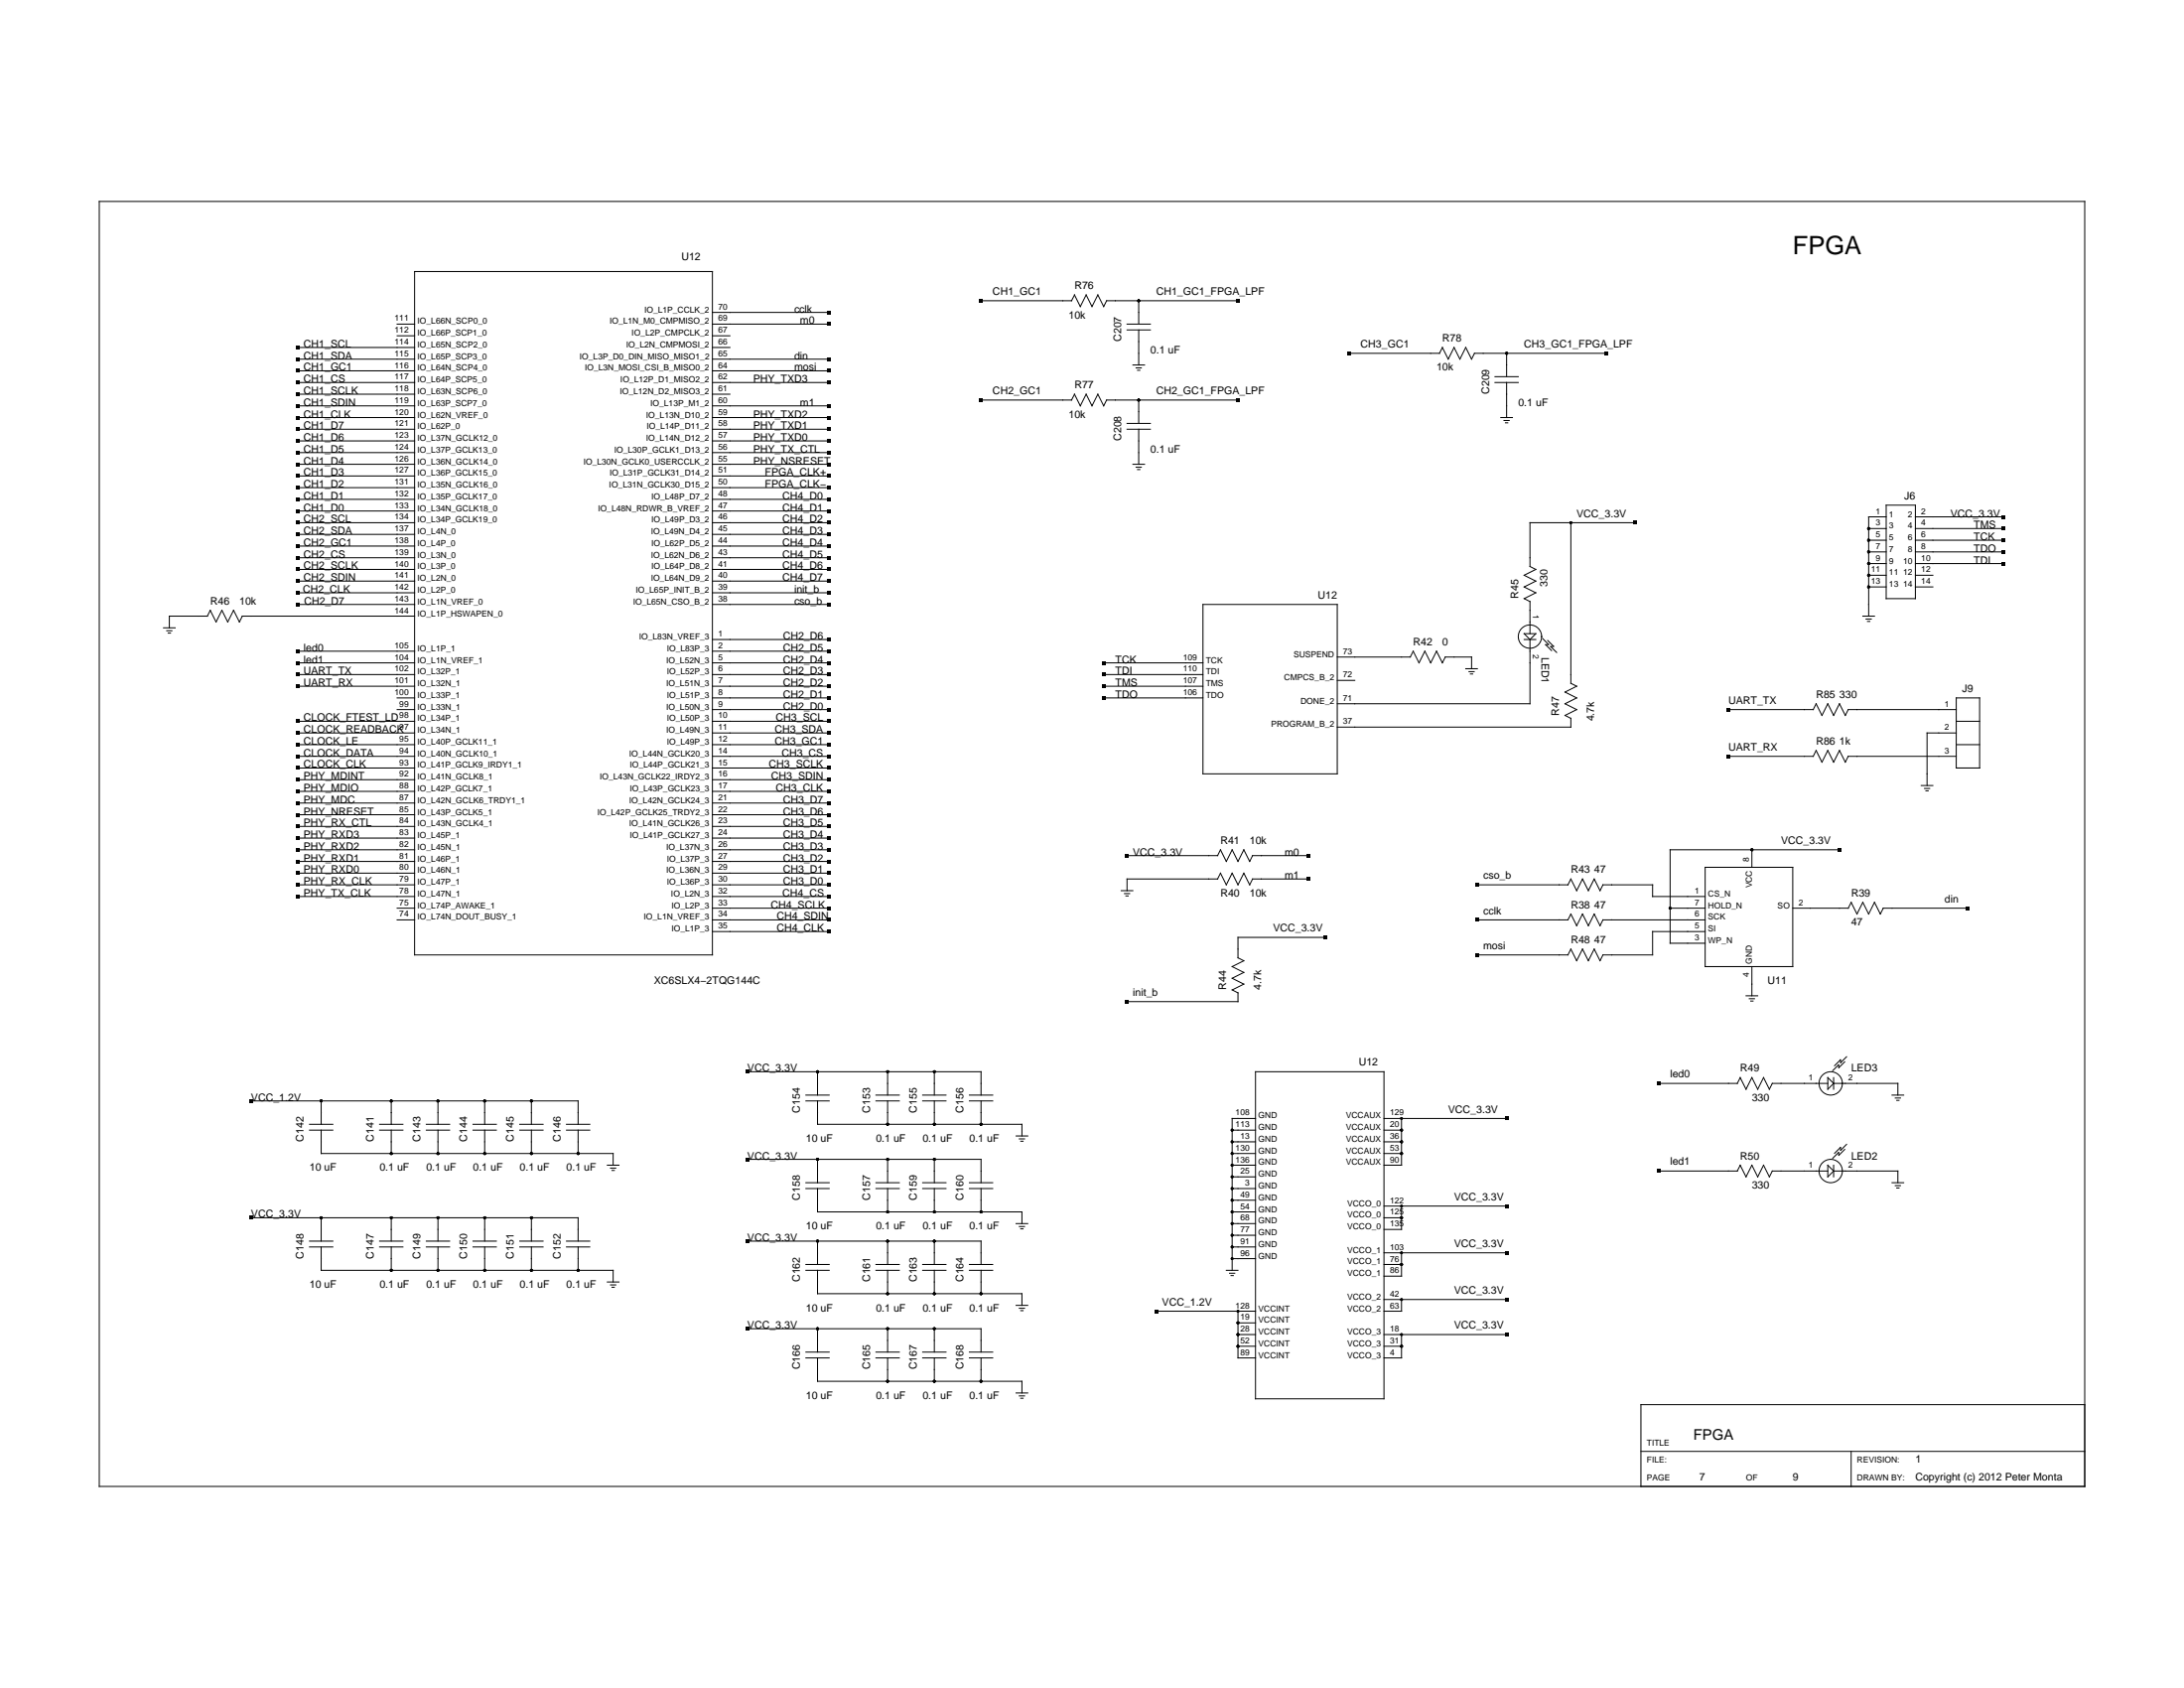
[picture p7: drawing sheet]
<svg xmlns="http://www.w3.org/2000/svg" width="279mm" height="216mm" viewBox="0 0 279 216" stroke-linecap="round" stroke-linejoin="round" font-family="sans-serif">
<g fill="none" stroke="#000" stroke-width=".13">
<path d="M12.7 25.8h254v164.3h-254zM53 34.7h38.1v87.4h-38.1zM91.1 40h15M137.5 37.7l.7 1.5 .8-1.5 .7 1.5 .7-1.5 .8 1.5 .4-.7h16.8M137.5 37.7l-.4 .8h-11.6M145.7 38.5v3M38.1 44.4h14.9M38.1 45.9h14.9M38.1 47.4h14.9M38.1 48.9h14.9M38.1 50.4h14.9M38.1 51.9h14.9"/>
<path d="M38.1 53.4h14.9M38.1 54.9h14.9M38.1 56.4h14.9M38.1 57.9h14.9M38.1 59.4h14.9M50.8 41.5h2.2M50.8 42.9h2.2M91.1 41.5h15M91.1 42.9h2.3M91.1 44.4h2.3M91.1 45.9h15M91.1 47.4h15"/>
<path d="M91.1 48.9h15M91.1 50.4h2.3M91.1 51.9h15M91.1 53.4h15M91.1 54.9h15M91.1 56.4h15M91.1 57.9h15M91.1 59.4h15M137.5 50.4l.7 1.5 .8-1.5 .7 1.5 .7-1.5 .8 1.5 .4-.7h16.8M137.5 50.4l-.4 .8h-11.6M144.2 41.5h3M144.2 54.9h3"/>
<path d="M144.2 42.2h3M144.2 54.2h3M144.9 59.4h1.5M144.9 46.7h1.5M145.3 47.1h.7M145.3 59.8h.7M145.5 47.4h.3M145.7 42.2v4.5M145.7 51.2v3M145.7 54.9v4.5M172.6 45.2h11.6l.3-.8 .8 1.5 .7-1.5 .8 1.5 .7-1.5 .8 1.5 .3-.7h16.8M191.2 48.9h3"/>
<path d="M191.2 48.2h3M192 53.4h1.5M192.4 53.8h.7M192.6 54.1h.3M192.7 45.2v3M192.7 48.9v4.5M26.5 78.8l.4-.7 .7 1.5 .8-1.5 .7 1.5 .8-1.5 .7 1.5 .4-.8h22M26.5 78.8h-4.8v1.5M38.1 60.9h14.9M38.1 62.4h14.9M38.1 63.9h14.9M38.1 65.4h14.9"/>
<path d="M38.1 66.9h14.9M38.1 68.3h14.9M38.1 69.8h14.9M38.1 71.3h14.9M38.1 72.8h14.9M38.1 74.3h14.9M38.1 75.8h14.9M38.1 77.3h14.9M91.1 60.9h15M91.1 62.4h15M91.1 63.9h15M91.1 65.4h15"/>
<path d="M91.1 66.9h15M91.1 68.3h15M91.1 69.8h15M91.1 71.3h15M91.1 72.8h15M91.1 74.3h15M91.1 75.8h15M91.1 77.3h15M145.5 60.1h.3M153.9 77.3h17.2v21.7h-17.2zM195 76.6l.7 .3v4.1M201 66.9v20.5l.7 .4-1.5 .7 1.5 .8-1.5 .7 1.5 .8-1.5 .7 .8 .4"/>
<path d="M209.2 66.9h-13.5v5.6l.8 .3-1.5 .8 1.5 .7-1.5 .8 1.5 .7-1.5 .8M238.3 78.8h1.5M238.7 79.2h.7M238.9 79.5h.3M239.1 67.6h2.2M239.1 69.1h2.2M239.1 70.6h2.2M239.1 72.1h2.2M239.1 73.6h2.2M239.1 75.1h2.2M241.3 66.1h-2.2v12.7M241.3 64.6h3.7v12h-3.7z"/>
<path d="M245 66.1h11.2M245 67.6h11.2M245 69.1h11.2M245 70.6h11.2M245 72.1h11.2M245 73.6h2.3M245 75.1h2.3M20.9 80.3h1.5M21.3 80.7h.7M21.5 81h.3M38.1 83.3h14.9M38.1 84.8h14.9"/>
<path d="M38.1 86.3h14.9M38.1 87.8h14.9M38.1 92.3h14.9M38.1 93.7h14.9M38.1 95.2h14.9M38.1 96.7h14.9M38.1 98.2h14.9M38.1 99.7h14.9M50.8 89.3h2.2M50.8 90.8h2.2M91.1 83.3h15M91.1 84.8h15"/>
<path d="M91.1 86.3h15M91.1 87.8h15M91.1 89.3h15M91.1 90.8h15M91.1 92.3h15M91.1 93.7h15M91.1 95.2h15M91.1 96.7h15M91.1 98.2h15M91.1 99.7h15M91.1 81.8h15M141.2 84.8h12.7"/>
<path d="M141.2 86.3h12.7M141.2 87.8h12.7M141.2 89.3h12.7M171.1 84h9.3M171.1 87h2.2M180.4 84l.4-.7 .7 1.5 .8-1.5 .7 1.5 .8-1.5 .7 1.5 .4-.8h3.4v1.5M187.5 85.5h1.5M187.9 85.9h.7M188.1 86.2h.3M195 81.8h1.5M195 81h1.5l-.8 .8zM195.7 81.8v8.2h-24.6"/>
<path d="M197.4 81.7l.7 .7-.4 .1 .8 .7M198 81.9l.7 .8h-.3l.7 .8M201 91.9v1.1h-29.9M221.1 90.8h10.9l.3-.8 .8 1.5 .7-1.5 .8 1.5 .7-1.5 .8 1.5 .3-.7h13.9M221.1 96.7h10.9l.3-.7 .8 1.5 .7-1.5 .8 1.5 .7-1.5 .8 1.5 .3-.8h13.9M250.3 89.3h3v8.9h-3zM250.3 92.3h3M250.3 93.7h-3.8v6.8M250.3 95.2h3M38.1 114.7h14.9M38.1 101.2h14.9M38.1 102.7h14.9"/>
<path d="M38.1 104.2h14.9M38.1 105.7h14.9M38.1 107.2h14.9M38.1 108.7h14.9M38.1 110.2h14.9M38.1 111.7h14.9M38.1 113.2h14.9M50.8 116.2h2.2M50.8 117.7h2.2M91.1 116.2h15M91.1 114.7h15M91.1 117.7h15"/>
<path d="M91.1 119.1h15M91.1 101.2h15M91.1 102.7h15M91.1 104.2h15M91.1 105.7h15M91.1 107.2h15M91.1 108.7h15M91.1 110.2h15M91.1 111.7h15M91.1 113.2h15M143.4 113.9h1.5M143.8 114.3h.7"/>
<path d="M144 114.6h.3M144.2 109.4h11.6l.3-.7 .8 1.5 .7-1.5 .8 1.5 .7-1.5 .8 1.5 .3-.8h7.1M167.3 112.4h-7.1l-.3 .8-.8-1.5-.7 1.5-.8-1.5-.7 1.5-.8-1.5-.3 .7h-11.6v1.5M169.6 119.9h-11.2v2.6l.7 .4-1.5 .7 1.5 .8-1.5 .7 1.5 .8-1.5 .7 .8 .4M201 112.4l.7 1.5 .8-1.5 .7 1.5 .7-1.5 .8 1.5 .4-.7h6.3v1.5h6.7M201 116.9l.7 1.5 .8-1.5 .7 1.5 .7-1.5 .8 1.5 .4-.7h13M201 116.9l-.4 .8h-11.6M201 112.4l-.4 .8h-11.6M213.7 116.2h4.4M218.1 119.1h-6.7v3h-6.3l-.4 .8-.8-1.5-.7 1.5-.7-1.5-.8 1.5-.7-1.5M218.1 110.9h11.2v12.7h-11.2zM224.1 108.7v2.2"/>
<path d="M229.3 116.2h7.2M235.3 108.7h-21.6v11.9h4.4M236.4 116.2l.4-.8 .8 1.5 .7-1.5 .8 1.5 .7-1.5 .8 1.5 .3-.7h10.9M245.8 100.5h1.5M246.2 100.8h.7M246.4 101.1h.3M95.6 137.1h29.9v3M104.6 137.1v3M113.6 137.1v3M119.5 137.1v3M158.4 127v1.1h-14.2M160.6 137.1h16.5v41.8h-16.5z"/>
<path d="M201 121.4l-.4 .7h-11.6M212.2 138.6h10.1l.3-.8 .8 1.5 .7-1.5 .8 1.5 .7-1.5 .8 1.5 .3-.7h7.1M223.4 127.4h1.5M223.8 127.7h.7M224 128h.3M224.1 123.6v3.8M233.8 137.8l.8 .8-.8 .7zM234.6 137.8v1.5M234.6 138.6h8.2v1.5M236 135.8l-.8 .8v-.4l-.7 .7M236.2 135.2l-.7 .7v-.3l-.8 .7M32.1 155.8h41.9v2.9"/>
<path d="M32.1 140.8h41.9v3M39.6 144.5h3M39.6 159.5h3M39.6 143.8h3M39.6 158.7h3M41.1 144.5v3h37.3v1.5M41.1 159.5v3h37.3v1.5M41.1 140.8v3M41.1 155.8v2.9M48.6 144.5h2.9M48.6 159.5h2.9M48.6 143.8h2.9"/>
<path d="M48.6 158.7h2.9M50.1 140.8v3M50.1 144.5v3M50.1 155.8v2.9M50.1 159.5v3M54.5 144.5h3M54.5 159.5h3M54.5 143.8h3M54.5 158.7h3M56 140.8v3M56 144.5v3M56 155.8v2.9"/>
<path d="M56 159.5v3M60.5 144.5h3M60.5 159.5h3M60.5 143.8h3M60.5 158.7h3M62 140.8v3M62 144.5v3M62 155.8v2.9M62 159.5v3M66.5 144.5h3M66.5 159.5h3M66.5 143.8h3"/>
<path d="M66.5 158.7h3M68 140.8v3M68 144.5v3M68 155.8v2.9M68 159.5v3M72.5 144.5h3M72.5 159.5h3M72.5 143.8h3M72.5 158.7h3M74 144.5v3M74 159.5v3M77.7 149h1.5"/>
<path d="M78.1 149.4h.7M78.3 149.7h.3M95.6 158.7h29.9v3M95.6 148.3h29.9v3M103.1 152h3M103.1 140.1h3M103.1 151.3h3M103.1 140.8h3M104.6 152v3h26.1v1.5M104.6 140.8v3h26.1v1.5M104.6 148.3v3M104.6 158.7v3"/>
<path d="M112.1 152h2.9M112.1 140.1h2.9M112.1 151.3h2.9M112.1 140.8h2.9M113.6 140.8v3M113.6 148.3v3M113.6 152v3M113.6 158.7v3M118 152h3M118 140.1h3M118 151.3h3M118 140.8h3"/>
<path d="M119.5 140.8v3M119.5 148.3v3M119.5 152v3M119.5 158.7v3M124 152h3M124 140.1h3M124 151.3h3M124 140.8h3M125.5 140.8v3M125.5 152v3M130 156.5h1.5M130 145.3h1.5"/>
<path d="M130.4 145.7h.7M130.4 156.9h.7M130.6 146h.3M130.6 157.2h.3M157.6 144.5h3M157.6 146h3M157.6 147.5h3M157.6 149h3M157.6 150.5h3M157.6 152h3M157.6 153.5h3M157.6 155h3"/>
<path d="M157.6 156.5h3M157.6 158h3M157.6 159.5h3M160.6 143.1h-3v19.4M177.1 143.1h15.6M177.1 144.5h2.2M177.1 146h2.2M177.1 147.5h2.2M177.1 154.3h15.6M177.1 155.8h2.2M179.3 143.1v5.9h-2.2M179.3 154.3v2.9h-2.2"/>
<path d="M212.2 149.8h10.1l.3-.8 .8 1.5 .7-1.5 .8 1.5 .7-1.5 .8 1.5 .3-.7h7.1M233.8 149l.8 .8-.8 .7zM234.6 149.8h8.2v1.5M234.6 149v1.5M236 147l-.8 .8v-.4l-.7 .7M236.2 146.4l-.7 .7v-.3l-.8 .7M242 140.1h1.5M242 151.3h1.5M242.5 140.4h.6M242.5 151.6h.6M242.6 140.7h.3M242.6 151.9h.3"/>
<path d="M77.7 164h1.5M78.1 164.3h.7M78.3 164.6h.3M95.6 169.9h29.9v3M103.1 173.7h3M103.1 161.7h3M103.1 162.5h3M103.1 172.9h3M104.6 162.5v3h26.1v1.5M104.6 169.9v3M104.6 173.7v3h26.1v1.5M112.1 173.7h2.9"/>
<path d="M112.1 161.7h2.9M112.1 162.5h2.9M112.1 172.9h2.9M113.6 162.5v3M113.6 169.9v3M113.6 173.7v3M118 173.7h3M118 161.7h3M118 162.5h3M118 172.9h3M119.5 162.5v3M119.5 169.9v3"/>
<path d="M119.5 173.7v3M124 173.7h3M124 161.7h3M124 162.5h3M124 172.9h3M125.5 162.5v3M125.5 173.7v3M130 167h1.5M130 178.2h1.5M130.4 167.3h.7M130.4 178.5h.7M130.6 167.6h.3"/>
<path d="M130.6 178.8h.3M147.9 167.7h12.7M156.9 162.5h1.5M157.3 162.9h.7M157.5 163.2h.3M157.6 161h3M158.4 169.2h2.2M158.4 170.7h2.2M158.4 172.2h2.2M158.4 167.7v6h2.2M177.1 170.7h15.6M177.1 172.2h2.2"/>
<path d="M177.1 160.2h15.6M177.1 161.7h2.2M177.1 166.2h15.6M179.3 166.2v1.5h-2.2M179.3 170.7v3h-2.2M179.3 160.2v3h-2.2M266.7 179.7h-56.8v10.4M209.9 185.6h56.8M236.8 185.6v4.5"/>
<circle cx="195.7" cy="81.4" r="1.49"/>
<circle cx="234.2" cy="138.6" r="1.49"/>
<circle cx="234.2" cy="149.8" r="1.49"/>
</g>
<g fill="#000">
<path d="M105.9 39.7h.4v.5h-.4zM125.3 38.2h.4v.5h-.4zM158.2 38.2h.4v.5h-.4zM37.9 44.2h.4v.5h-.4zM37.9 45.7h.4v.5h-.4zM37.9 53.2h.4v.4h-.4zM37.9 54.7h.4v.4h-.4zM37.9 56.2h.4v.4h-.4zM37.9 57.7h.4v.4h-.4zM37.9 59.2h.4v.4h-.4zM37.9 47.2h.4v.5h-.4zM37.9 50.2h.4v.4h-.4z"/>
<path d="M37.9 51.7h.4v.4h-.4zM37.9 48.7h.4v.4h-.4zM105.9 59.2h.4v.4h-.4zM105.9 57.7h.4v.4h-.4zM105.9 56.2h.4v.4h-.4zM105.9 54.7h.4v.4h-.4zM105.9 53.2h.4v.4h-.4zM105.9 48.7h.4v.4h-.4zM105.9 41.2h.4v.5h-.4zM105.9 45.7h.4v.5h-.4zM105.9 47.2h.4v.5h-.4zM105.9 51.7h.4v.4h-.4z"/>
<path d="M125.3 50.9h.4v.5h-.4zM158.2 50.9h.4v.5h-.4zM172.3 45h.5v.4h-.5zM205.2 45h.5v.4h-.5zM37.9 60.7h.4v.4h-.4zM37.9 62.1h.4v.5h-.4zM37.9 63.6h.4v.5h-.4zM37.9 65.1h.4v.5h-.4zM37.9 66.6h.4v.5h-.4zM37.9 68.1h.4v.5h-.4zM37.9 75.6h.4v.4h-.4zM37.9 77.1h.4v.4h-.4z"/>
<path d="M37.9 69.6h.4v.5h-.4zM37.9 72.6h.4v.5h-.4zM37.9 74.1h.4v.4h-.4zM37.9 71.1h.4v.5h-.4zM105.9 74.1h.4v.4h-.4zM105.9 72.6h.4v.5h-.4zM105.9 71.1h.4v.5h-.4zM105.9 69.6h.4v.5h-.4zM105.9 68.1h.4v.5h-.4zM105.9 66.6h.4v.5h-.4zM105.9 65.1h.4v.5h-.4zM105.9 63.6h.4v.5h-.4z"/>
<path d="M105.9 62.1h.4v.5h-.4zM105.9 60.7h.4v.4h-.4zM105.9 75.6h.4v.4h-.4zM105.9 77.1h.4v.4h-.4zM209 66.6h.4v.5h-.4zM256 65.9h.5v.4h-.5zM256 67.4h.5v.4h-.5zM256 68.9h.5v.4h-.5zM256 70.4h.5v.4h-.5zM256 71.9h.5v.4h-.5zM37.9 99.5h.4v.4h-.4zM37.9 87.5h.4v.5h-.4z"/>
<path d="M37.9 86.1h.4v.4h-.4zM37.9 98h.4v.5h-.4zM37.9 96.5h.4v.5h-.4zM37.9 95h.4v.5h-.4zM37.9 93.5h.4v.5h-.4zM37.9 92h.4v.5h-.4zM37.9 83.1h.4v.4h-.4zM37.9 84.6h.4v.4h-.4zM105.9 81.6h.4v.4h-.4zM105.9 83.1h.4v.4h-.4zM105.9 84.6h.4v.4h-.4zM105.9 86.1h.4v.4h-.4z"/>
<path d="M105.9 87.5h.4v.5h-.4zM105.9 89h.4v.5h-.4zM105.9 90.5h.4v.5h-.4zM105.9 92h.4v.5h-.4zM105.9 93.5h.4v.5h-.4zM105.9 95h.4v.5h-.4zM105.9 98h.4v.5h-.4zM105.9 99.5h.4v.4h-.4zM105.9 96.5h.4v.5h-.4zM141 84.6h.4v.4h-.4zM141 86.1h.4v.4h-.4zM141 87.5h.4v.5h-.4z"/>
<path d="M141 89h.4v.5h-.4zM220.9 90.5h.5v.5h-.5zM220.9 96.5h.5v.5h-.5zM37.9 114.4h.4v.5h-.4zM37.9 112.9h.4v.5h-.4zM37.9 111.5h.4v.4h-.4zM37.9 110h.4v.4h-.4zM37.9 108.5h.4v.4h-.4zM37.9 107h.4v.4h-.4zM37.9 105.5h.4v.4h-.4zM37.9 104h.4v.4h-.4zM37.9 102.5h.4v.4h-.4z"/>
<path d="M37.9 101h.4v.4h-.4zM105.9 101h.4v.4h-.4zM105.9 102.5h.4v.4h-.4zM105.9 104h.4v.4h-.4zM105.9 105.5h.4v.4h-.4zM105.9 107h.4v.4h-.4zM105.9 108.5h.4v.4h-.4zM105.9 110h.4v.4h-.4zM105.9 111.5h.4v.4h-.4zM105.9 112.9h.4v.5h-.4zM105.9 117.4h.4v.5h-.4zM105.9 115.9h.4v.5h-.4z"/>
<path d="M105.9 118.9h.4v.5h-.4zM105.9 114.4h.4v.5h-.4zM144 109.2h.4v.5h-.4zM167.1 109.2h.5v.5h-.5zM167.1 112.2h.5v.4h-.5zM169.4 119.7h.4v.4h-.4zM188.8 112.9h.4v.5h-.4zM188.8 117.4h.4v.5h-.4zM235.1 108.5h.4v.4h-.4zM251.5 115.9h.5v.5h-.5zM95.4 136.9h.4v.4h-.4zM144 127.9h.4v.4h-.4z"/>
<path d="M188.8 121.9h.4v.5h-.4zM211.9 138.3h.5v.5h-.5zM31.9 140.6h.4v.4h-.4zM31.9 155.5h.4v.5h-.4zM95.4 148.1h.4v.4h-.4zM95.4 158.5h.4v.5h-.4zM192.5 154h.5v.5h-.5zM192.5 142.8h.5v.5h-.5zM211.9 149.6h.5v.4h-.5zM95.4 169.7h.4v.5h-.4zM147.7 167.5h.4v.4h-.4zM192.5 170.5h.5v.4h-.5z"/>
<path d="M192.5 166h.5v.4h-.5zM192.5 160h.5v.5h-.5z"/>
<circle cx="145.7" cy="38.5" r=".19"/>
<circle cx="145.7" cy="51.2" r=".19"/>
<circle cx="192.7" cy="45.2" r=".19"/>
<circle cx="201" cy="66.9" r=".19"/>
<circle cx="239.1" cy="67.6" r=".19"/>
<circle cx="239.1" cy="72.1" r=".19"/>
<circle cx="239.1" cy="75.1" r=".19"/>
<circle cx="239.1" cy="70.6" r=".19"/>
<circle cx="239.1" cy="73.6" r=".19"/>
<circle cx="239.1" cy="69.1" r=".19"/>
<circle cx="213.7" cy="116.2" r=".19"/>
<circle cx="224.1" cy="108.7" r=".19"/>
<circle cx="104.6" cy="137.1" r=".19"/>
<circle cx="113.6" cy="137.1" r=".19"/>
<circle cx="119.5" cy="137.1" r=".19"/>
<circle cx="41.1" cy="140.8" r=".19"/>
<circle cx="41.1" cy="155.8" r=".19"/>
<circle cx="50.1" cy="140.8" r=".19"/>
<circle cx="50.1" cy="155.8" r=".19"/>
<circle cx="50.1" cy="147.5" r=".19"/>
<circle cx="56" cy="140.8" r=".19"/>
<circle cx="56" cy="155.8" r=".19"/>
<circle cx="56" cy="147.5" r=".19"/>
<circle cx="62" cy="140.8" r=".19"/>
<circle cx="62" cy="155.8" r=".19"/>
<circle cx="62" cy="147.5" r=".19"/>
<circle cx="68" cy="140.8" r=".19"/>
<circle cx="68" cy="155.8" r=".19"/>
<circle cx="68" cy="147.5" r=".19"/>
<circle cx="74" cy="147.5" r=".19"/>
<circle cx="104.6" cy="148.3" r=".19"/>
<circle cx="104.6" cy="158.7" r=".19"/>
<circle cx="113.6" cy="155" r=".19"/>
<circle cx="113.6" cy="143.8" r=".19"/>
<circle cx="113.6" cy="148.3" r=".19"/>
<circle cx="113.6" cy="158.7" r=".19"/>
<circle cx="119.5" cy="155" r=".19"/>
<circle cx="119.5" cy="143.8" r=".19"/>
<circle cx="119.5" cy="148.3" r=".19"/>
<circle cx="119.5" cy="158.7" r=".19"/>
<circle cx="125.5" cy="155" r=".19"/>
<circle cx="125.5" cy="143.8" r=".19"/>
<circle cx="157.6" cy="150.5" r=".19"/>
<circle cx="157.6" cy="155" r=".19"/>
<circle cx="157.6" cy="156.5" r=".19"/>
<circle cx="157.6" cy="146" r=".19"/>
<circle cx="157.6" cy="153.5" r=".19"/>
<circle cx="157.6" cy="158" r=".19"/>
<circle cx="157.6" cy="144.5" r=".19"/>
<circle cx="157.6" cy="159.5" r=".19"/>
<circle cx="157.6" cy="149" r=".19"/>
<circle cx="157.6" cy="152" r=".19"/>
<circle cx="157.6" cy="147.5" r=".19"/>
<circle cx="179.3" cy="154.3" r=".19"/>
<circle cx="179.3" cy="146" r=".19"/>
<circle cx="179.3" cy="144.5" r=".19"/>
<circle cx="179.3" cy="155.8" r=".19"/>
<circle cx="179.3" cy="143.1" r=".19"/>
<circle cx="179.3" cy="147.5" r=".19"/>
<circle cx="50.1" cy="162.5" r=".19"/>
<circle cx="56" cy="162.5" r=".19"/>
<circle cx="62" cy="162.5" r=".19"/>
<circle cx="68" cy="162.5" r=".19"/>
<circle cx="74" cy="162.5" r=".19"/>
<circle cx="104.6" cy="169.9" r=".19"/>
<circle cx="113.6" cy="165.5" r=".19"/>
<circle cx="113.6" cy="169.9" r=".19"/>
<circle cx="113.6" cy="176.7" r=".19"/>
<circle cx="119.5" cy="165.5" r=".19"/>
<circle cx="119.5" cy="169.9" r=".19"/>
<circle cx="119.5" cy="176.7" r=".19"/>
<circle cx="125.5" cy="165.5" r=".19"/>
<circle cx="125.5" cy="176.7" r=".19"/>
<circle cx="157.6" cy="161" r=".19"/>
<circle cx="158.4" cy="167.7" r=".19"/>
<circle cx="158.4" cy="169.2" r=".19"/>
<circle cx="158.4" cy="170.7" r=".19"/>
<circle cx="158.4" cy="172.2" r=".19"/>
<circle cx="179.3" cy="161.7" r=".19"/>
<circle cx="179.3" cy="170.7" r=".19"/>
<circle cx="179.3" cy="166.2" r=".19"/>
<circle cx="179.3" cy="172.2" r=".19"/>
<circle cx="179.3" cy="160.2" r=".19"/>
</g>
<text font-size="3.2" x="229.3" y="32.5">FPGA</text>
<text font-size="1.9" x="216.6" y="184.1">FPGA</text>
<g font-size="1.3">
<text x="87.2" y="33.2">U12</text>
<text x="101.6" y="40">cclk</text>
<text x="102.3" y="41.5">m0</text>
<text x="127" y="37.7">CH1_GC1</text>
<text x="136.7" y="40.7">10k</text>
<text x="137.5" y="37">R76</text>
<text x="147.9" y="37.7">CH1_GC1_FPGA_LPF</text>
<text x="38.8" y="44.4">CH1_SCL</text>
<text x="38.8" y="45.9">CH1_SDA</text>
<text x="38.8" y="47.4">CH1_GC1</text>
<text x="101.6" y="45.9">din</text>
<text x="101.6" y="47.4">mosi</text>
<text x="143.4" y="43.7" transform="rotate(-90 143.4 43.7)">C207</text>
<text x="147.2" y="45.2">0.1 uF</text>
<text x="174.1" y="44.4">CH3_GC1</text>
<text x="183.8" y="47.4">10k</text>
<text x="184.5" y="43.7">R78</text>
<text x="195" y="44.4">CH3_GC1_FPGA_LPF</text>
<text x="38.8" y="53.4">CH1_CLK</text>
<text x="38.8" y="50.4">CH1_SCLK</text>
<text x="38.8" y="51.9">CH1_SDIN</text>
<text x="38.8" y="48.9">CH1_CS</text>
<text x="96.4" y="53.4">PHY_TXD2</text>
<text x="96.4" y="48.9">PHY_TXD3</text>
<text x="102.3" y="51.9">m1</text>
<text x="127" y="50.4">CH2_GC1</text>
<text x="136.7" y="53.4">10k</text>
<text x="137.5" y="49.7">R77</text>
<text x="147.9" y="50.4">CH2_GC1_FPGA_LPF</text>
<text x="190.5" y="50.4" transform="rotate(-90 190.5 50.4)">C209</text>
<text x="194.2" y="51.9">0.1 uF</text>
<text x="38.8" y="54.9">CH1_D7</text>
<text x="38.8" y="56.4">CH1_D6</text>
<text x="38.8" y="57.9">CH1_D5</text>
<text x="38.8" y="59.4">CH1_D4</text>
<text x="96.4" y="59.4">PHY_NSRESET</text>
<text x="96.4" y="57.9">PHY_TX_CTL</text>
<text x="96.4" y="56.4">PHY_TXD0</text>
<text x="96.4" y="54.9">PHY_TXD1</text>
<text x="143.4" y="56.4" transform="rotate(-90 143.4 56.4)">C208</text>
<text x="147.2" y="57.9">0.1 uF</text>
<text x="38.8" y="60.9">CH1_D3</text>
<text x="38.8" y="62.4">CH1_D2</text>
<text x="38.8" y="63.9">CH1_D1</text>
<text x="38.8" y="65.4">CH1_D0</text>
<text x="97.9" y="62.4">FPGA_CLK−</text>
<text x="97.9" y="60.9">FPGA_CLK+</text>
<text x="100.1" y="65.4">CH4_D1</text>
<text x="100.1" y="63.9">CH4_D0</text>
<text x="243.6" y="63.9">J6</text>
<text x="38.8" y="66.9">CH2_SCL</text>
<text x="38.8" y="68.3">CH2_SDA</text>
<text x="38.8" y="69.8">CH2_GC1</text>
<text x="38.8" y="71.3">CH2_CS</text>
<text x="100.1" y="71.3">CH4_D5</text>
<text x="100.1" y="69.8">CH4_D4</text>
<text x="100.1" y="68.3">CH4_D3</text>
<text x="100.1" y="66.9">CH4_D2</text>
<text x="201.7" y="66.1">VCC_3.3V</text>
<text x="249.5" y="66.1">VCC_3.3V</text>
<text x="252.5" y="67.6">TMS</text>
<text x="252.5" y="69.1">TCK</text>
<text x="252.5" y="70.6">TDO</text>
<text x="26.9" y="77.3">R46</text>
<text x="30.6" y="77.3">10k</text>
<text x="38.8" y="75.8">CH2_CLK</text>
<text x="38.8" y="72.8">CH2_SCLK</text>
<text x="38.8" y="74.3">CH2_SDIN</text>
<text x="38.9" y="77.3">CH2_D7</text>
<text x="100.1" y="74.3">CH4_D7</text>
<text x="100.1" y="72.8">CH4_D6</text>
<text x="101.6" y="75.8">init_b</text>
<text x="101.6" y="77.3">cso_b</text>
<text x="168.6" y="76.6">U12</text>
<text x="194.2" y="76.6" transform="rotate(-90 194.2 76.6)">R45</text>
<text x="198" y="75.1" transform="rotate(-90 198 75.1)">330</text>
<text x="252.5" y="72.1">TDI</text>
<text x="38.8" y="83.3">led0</text>
<text x="100.2" y="81.8">CH2_D6</text>
<text x="100.2" y="83.3">CH2_D5</text>
<text x="180.8" y="82.5">R42</text>
<text x="184.5" y="82.5">0</text>
<text x="38.8" y="87.8">UART_RX</text>
<text x="38.8" y="86.3">UART_TX</text>
<text x="38.8" y="84.8">led1</text>
<text x="100.2" y="84.8">CH2_D4</text>
<text x="100.2" y="86.3">CH2_D3</text>
<text x="100.2" y="87.8">CH2_D2</text>
<text x="100.2" y="89.3">CH2_D1</text>
<text x="142.7" y="84.8">TCK</text>
<text x="142.7" y="86.3">TDI</text>
<text x="142.7" y="87.8">TMS</text>
<text x="142.7" y="89.3">TDO</text>
<text x="197.2" y="84" transform="rotate(90 197.2 84)">LED1</text>
<text x="232.3" y="89.3">R85 330</text>
<text x="251" y="88.5">J9</text>
<text x="38.8" y="95.2">CLOCK_LE</text>
<text x="38.8" y="93.7">CLOCK_READBACK</text>
<text x="38.8" y="92.3">CLOCK_FTEST_LD</text>
<text x="99.1" y="93.7">CH3_SDA</text>
<text x="99.1" y="95.2">CH3_GC1</text>
<text x="99.3" y="92.3">CH3_SCL</text>
<text x="100.2" y="90.8">CH2_D0</text>
<text x="199.5" y="91.5" transform="rotate(-90 199.5 91.5)">R47</text>
<text x="203.9" y="92.3" transform="rotate(-90 203.9 92.3)">4.7k</text>
<text x="221.1" y="90">UART_TX</text>
<text x="221.1" y="96">UART_RX</text>
<text x="232.3" y="95.2">R86 1k</text>
<text x="38.8" y="101.2">PHY_MDIO</text>
<text x="38.8" y="99.7">PHY_MDINT</text>
<text x="38.8" y="98.2">CLOCK_CLK</text>
<text x="38.8" y="96.7">CLOCK_DATA</text>
<text x="98.4" y="98.2">CH3_SCLK</text>
<text x="98.7" y="99.7">CH3_SDIN</text>
<text x="99.3" y="101.2">CH3_CLK</text>
<text x="100" y="96.7">CH3_CS</text>
<text x="38.8" y="107.2">PHY_RXD3</text>
<text x="38.8" y="105.7">PHY_RX_CTL</text>
<text x="38.8" y="104.2">PHY_NRESET</text>
<text x="38.8" y="102.7">PHY_MDC</text>
<text x="100.2" y="102.7">CH3_D7</text>
<text x="100.2" y="104.2">CH3_D6</text>
<text x="100.2" y="105.7">CH3_D5</text>
<text x="100.2" y="107.2">CH3_D4</text>
<text x="156.1" y="107.9">R41</text>
<text x="159.9" y="107.9">10k</text>
<text x="227.9" y="107.9">VCC_3.3V</text>
<text x="38.8" y="113.2">PHY_RX_CLK</text>
<text x="38.8" y="111.7">PHY_RXD0</text>
<text x="38.8" y="110.2">PHY_RXD1</text>
<text x="38.8" y="108.7">PHY_RXD2</text>
<text x="100.2" y="108.7">CH3_D3</text>
<text x="100.2" y="110.2">CH3_D2</text>
<text x="100.2" y="111.7">CH3_D1</text>
<text x="100.2" y="113.2">CH3_D0</text>
<text x="144.9" y="109.4">VCC_3.3V</text>
<text x="164.4" y="109.4">m0</text>
<text x="164.4" y="112.4">m1</text>
<text x="189.8" y="112.4">cso_b</text>
<text x="201" y="111.7">R43 47</text>
<text x="38.8" y="114.7">PHY_TX_CLK</text>
<text x="98.6" y="116.2">CH4_SCLK</text>
<text x="99.4" y="117.7">CH4_SDIN</text>
<text x="99.4" y="119.1">CH4_CLK</text>
<text x="100.1" y="114.7">CH4_CS</text>
<text x="156.1" y="114.7">R40</text>
<text x="159.9" y="114.7">10k</text>
<text x="162.9" y="119.1">VCC_3.3V</text>
<text x="189.8" y="116.9">cclk</text>
<text x="201" y="116.2">R38 47</text>
<text x="236.8" y="114.7">R39</text>
<text x="236.8" y="118.4">47</text>
<text x="248.8" y="115.4">din</text>
<text x="83.7" y="125.9">XC6SLX4−2TQG144C</text>
<text x="189.8" y="121.4">mosi</text>
<text x="201" y="120.6">R48 47</text>
<text x="226.1" y="125.9">U11</text>
<text x="144.9" y="127.4">init_b</text>
<text x="156.9" y="126.6" transform="rotate(-90 156.9 126.6)">R44</text>
<text x="161.4" y="126.6" transform="rotate(-90 161.4 126.6)">4.7k</text>
<text x="95.6" y="137.1">VCC_3.3V</text>
<text x="173.8" y="136.3">U12</text>
<text x="213.7" y="137.8">led0</text>
<text x="222.6" y="137.1">R49</text>
<text x="236.8" y="137.1">LED3</text>
<text x="32.1" y="140.8">VCC_1.2V</text>
<text x="102.3" y="142.3" transform="rotate(-90 102.3 142.3)">C154</text>
<text x="111.3" y="142.3" transform="rotate(-90 111.3 142.3)">C153</text>
<text x="117.3" y="142.3" transform="rotate(-90 117.3 142.3)">C155</text>
<text x="123.3" y="142.3" transform="rotate(-90 123.3 142.3)">C156</text>
<text x="185.3" y="142.3">VCC_3.3V</text>
<text x="224.1" y="140.8">330</text>
<text x="38.8" y="146" transform="rotate(-90 38.8 146)">C142</text>
<text x="39.6" y="149.8">10 uF</text>
<text x="47.8" y="146" transform="rotate(-90 47.8 146)">C141</text>
<text x="48.6" y="149.8">0.1 uF</text>
<text x="53.8" y="146" transform="rotate(-90 53.8 146)">C143</text>
<text x="54.5" y="149.8">0.1 uF</text>
<text x="59.8" y="146" transform="rotate(-90 59.8 146)">C144</text>
<text x="60.5" y="149.8">0.1 uF</text>
<text x="65.7" y="146" transform="rotate(-90 65.7 146)">C145</text>
<text x="66.5" y="149.8">0.1 uF</text>
<text x="71.7" y="146" transform="rotate(-90 71.7 146)">C146</text>
<text x="72.5" y="149.8">0.1 uF</text>
<text x="95.6" y="148.3">VCC_3.3V</text>
<text x="103.1" y="146">10 uF</text>
<text x="112.1" y="146">0.1 uF</text>
<text x="118" y="146">0.1 uF</text>
<text x="124" y="146">0.1 uF</text>
<text x="213.7" y="149">led1</text>
<text x="222.6" y="148.3">R50</text>
<text x="236.8" y="148.3">LED2</text>
<text x="32.1" y="155.8">VCC_3.3V</text>
<text x="102.3" y="153.5" transform="rotate(-90 102.3 153.5)">C158</text>
<text x="111.3" y="153.5" transform="rotate(-90 111.3 153.5)">C157</text>
<text x="117.3" y="153.5" transform="rotate(-90 117.3 153.5)">C159</text>
<text x="123.3" y="153.5" transform="rotate(-90 123.3 153.5)">C160</text>
<text x="186" y="153.5">VCC_3.3V</text>
<text x="224.1" y="152">330</text>
<text x="38.8" y="161" transform="rotate(-90 38.8 161)">C148</text>
<text x="47.8" y="161" transform="rotate(-90 47.8 161)">C147</text>
<text x="53.8" y="161" transform="rotate(-90 53.8 161)">C149</text>
<text x="59.8" y="161" transform="rotate(-90 59.8 161)">C150</text>
<text x="65.7" y="161" transform="rotate(-90 65.7 161)">C151</text>
<text x="71.7" y="161" transform="rotate(-90 71.7 161)">C152</text>
<text x="95.6" y="158.7">VCC_3.3V</text>
<text x="103.1" y="157.2">10 uF</text>
<text x="112.1" y="157.2">0.1 uF</text>
<text x="118" y="157.2">0.1 uF</text>
<text x="124" y="157.2">0.1 uF</text>
<text x="186" y="159.5">VCC_3.3V</text>
<text x="39.6" y="164.7">10 uF</text>
<text x="48.6" y="164.7">0.1 uF</text>
<text x="54.5" y="164.7">0.1 uF</text>
<text x="60.5" y="164.7">0.1 uF</text>
<text x="66.5" y="164.7">0.1 uF</text>
<text x="72.5" y="164.7">0.1 uF</text>
<text x="102.3" y="164" transform="rotate(-90 102.3 164)">C162</text>
<text x="103.1" y="167.7">10 uF</text>
<text x="111.3" y="164" transform="rotate(-90 111.3 164)">C161</text>
<text x="112.1" y="167.7">0.1 uF</text>
<text x="117.3" y="164" transform="rotate(-90 117.3 164)">C163</text>
<text x="118" y="167.7">0.1 uF</text>
<text x="123.3" y="164" transform="rotate(-90 123.3 164)">C164</text>
<text x="124" y="167.7">0.1 uF</text>
<text x="148.7" y="167">VCC_1.2V</text>
<text x="186" y="165.5">VCC_3.3V</text>
<text x="95.6" y="169.9">VCC_3.3V</text>
<text x="186" y="169.9">VCC_3.3V</text>
<text x="102.3" y="175.2" transform="rotate(-90 102.3 175.2)">C166</text>
<text x="103.1" y="178.9">10 uF</text>
<text x="111.3" y="175.2" transform="rotate(-90 111.3 175.2)">C165</text>
<text x="112.1" y="178.9">0.1 uF</text>
<text x="117.3" y="175.2" transform="rotate(-90 117.3 175.2)">C167</text>
<text x="118" y="178.9">0.1 uF</text>
<text x="123.3" y="175.2" transform="rotate(-90 123.3 175.2)">C168</text>
<text x="124" y="178.9">0.1 uF</text>
<text x="217.4" y="189.4">7</text>
<text x="229.3" y="189.4">9</text>
<text x="245" y="187.1">1</text>
<text x="245" y="189.4">Copyright (c) 2012 Peter Monta</text>
</g>
<g font-size="1.1">
<text x="50.5" y="41.1">111</text>
<text x="53.4" y="41.5">IO_L66N_SCP0_0</text>
<text x="78" y="41.5">IO_L1N_M0_CMPMISO_2</text>
<text x="82.4" y="40">IO_L1P_CCLK_2</text>
<text x="91.9" y="39.6">70</text>
<text x="91.9" y="41.1">69</text>
<text x="50.5" y="42.6">112</text>
<text x="50.5" y="44.1">114</text>
<text x="50.5" y="45.6">115</text>
<text x="50.5" y="47.1">116</text>
<text x="53.4" y="42.9">IO_L66P_SCP1_0</text>
<text x="53.4" y="44.4">IO_L65N_SCP2_0</text>
<text x="53.4" y="45.9">IO_L65P_SCP3_0</text>
<text x="53.4" y="47.4">IO_L64N_SCP4_0</text>
<text x="74.2" y="45.9">IO_L3P_D0_DIN_MISO_MISO1_2</text>
<text x="74.8" y="47.4">IO_L3N_MOSI_CSI_B_MISO0_2</text>
<text x="80.1" y="44.4">IO_L2N_CMPMOSI_2</text>
<text x="80.8" y="42.9">IO_L2P_CMPCLK_2</text>
<text x="91.9" y="42.6">67</text>
<text x="91.9" y="44.1">66</text>
<text x="91.9" y="45.6">65</text>
<text x="91.9" y="47.1">64</text>
<text x="50.5" y="48.6">117</text>
<text x="50.5" y="50">118</text>
<text x="50.5" y="51.5">119</text>
<text x="50.5" y="53">120</text>
<text x="53.4" y="48.9">IO_L64P_SCP5_0</text>
<text x="53.4" y="50.4">IO_L63N_SCP6_0</text>
<text x="53.4" y="51.9">IO_L63P_SCP7_0</text>
<text x="53.4" y="53.4">IO_L62N_VREF_0</text>
<text x="79.3" y="50.4">IO_L12N_D2_MISO3_2</text>
<text x="79.4" y="48.9">IO_L12P_D1_MISO2_2</text>
<text x="82.7" y="53.4">IO_L13N_D10_2</text>
<text x="83.2" y="51.9">IO_L13P_M1_2</text>
<text x="91.9" y="48.6">62</text>
<text x="91.9" y="50">61</text>
<text x="91.9" y="51.5">60</text>
<text x="91.9" y="53">59</text>
<text x="50.5" y="54.5">121</text>
<text x="50.5" y="56">123</text>
<text x="50.5" y="57.5">124</text>
<text x="50.5" y="59">126</text>
<text x="53.4" y="54.9">IO_L62P_0</text>
<text x="53.4" y="56.4">IO_L37N_GCLK12_0</text>
<text x="53.4" y="57.9">IO_L37P_GCLK13_0</text>
<text x="53.4" y="59.4">IO_L36N_GCLK14_0</text>
<text x="74.6" y="59.4">IO_L30N_GCLK0_USERCCLK_2</text>
<text x="78.6" y="57.9">IO_L30P_GCLK1_D13_2</text>
<text x="82.7" y="56.4">IO_L14N_D12_2</text>
<text x="82.7" y="54.9">IO_L14P_D11_2</text>
<text x="91.9" y="54.5">58</text>
<text x="91.9" y="56">57</text>
<text x="91.9" y="57.5">56</text>
<text x="91.9" y="59">55</text>
<text x="50.5" y="60.5">127</text>
<text x="50.5" y="62">131</text>
<text x="50.5" y="63.5">132</text>
<text x="50.5" y="65">133</text>
<text x="53.4" y="60.9">IO_L36P_GCLK15_0</text>
<text x="53.4" y="62.4">IO_L35N_GCLK16_0</text>
<text x="53.4" y="63.9">IO_L35P_GCLK17_0</text>
<text x="53.4" y="65.4">IO_L34N_GCLK18_0</text>
<text x="76.5" y="65.4">IO_L48N_RDWR_B_VREF_2</text>
<text x="77.9" y="62.4">IO_L31N_GCLK30_D15_2</text>
<text x="78" y="60.9">IO_L31P_GCLK31_D14_2</text>
<text x="83.3" y="63.9">IO_L48P_D7_2</text>
<text x="91.9" y="60.5">51</text>
<text x="91.9" y="62">50</text>
<text x="91.9" y="63.5">48</text>
<text x="91.9" y="65">47</text>
<text x="240" y="65.7">1</text>
<text x="245.8" y="65.7">2</text>
<text x="50.5" y="66.5">134</text>
<text x="50.5" y="68">137</text>
<text x="50.5" y="69.5">138</text>
<text x="50.5" y="71">139</text>
<text x="53.4" y="66.9">IO_L34P_GCLK19_0</text>
<text x="53.4" y="68.3">IO_L4N_0</text>
<text x="53.4" y="69.8">IO_L4P_0</text>
<text x="53.4" y="71.3">IO_L3N_0</text>
<text x="83.3" y="68.3">IO_L49N_D4_2</text>
<text x="83.3" y="71.3">IO_L62N_D6_2</text>
<text x="83.3" y="66.9">IO_L49P_D3_2</text>
<text x="83.3" y="69.8">IO_L62P_D5_2</text>
<text x="91.9" y="66.5">46</text>
<text x="91.9" y="68">45</text>
<text x="91.9" y="69.5">44</text>
<text x="91.9" y="71">43</text>
<text x="240" y="67.2">3</text>
<text x="240" y="68.7">5</text>
<text x="240" y="70.2">7</text>
<text x="240" y="71.7">9</text>
<text x="241.7" y="66.1">1</text>
<text x="241.7" y="67.6">3</text>
<text x="241.7" y="69.1">5</text>
<text x="241.7" y="70.6">7</text>
<text x="244.1" y="66.1">2</text>
<text x="244.1" y="67.6">4</text>
<text x="244.1" y="69.1">6</text>
<text x="244.1" y="70.6">8</text>
<text x="245.8" y="67.2">4</text>
<text x="245.8" y="68.7">6</text>
<text x="245.8" y="70.2">8</text>
<text x="245.8" y="71.7">10</text>
<text x="50.5" y="72.5">140</text>
<text x="50.5" y="74">141</text>
<text x="50.5" y="75.4">142</text>
<text x="50.5" y="76.9">143</text>
<text x="53.4" y="72.8">IO_L3P_0</text>
<text x="53.4" y="74.3">IO_L2N_0</text>
<text x="53.4" y="75.8">IO_L2P_0</text>
<text x="53.4" y="77.3">IO_L1N_VREF_0</text>
<text x="81" y="77.3">IO_L65N_CSO_B_2</text>
<text x="81.4" y="75.8">IO_L65P_INIT_B_2</text>
<text x="83.3" y="74.3">IO_L64N_D9_2</text>
<text x="83.3" y="72.8">IO_L64P_D8_2</text>
<text x="91.9" y="72.5">41</text>
<text x="91.9" y="74">40</text>
<text x="91.9" y="75.4">39</text>
<text x="91.9" y="76.9">38</text>
<text x="239.4" y="73.2">11</text>
<text x="239.4" y="74.7">13</text>
<text x="241.7" y="73.6">11</text>
<text x="241.7" y="75.1">13</text>
<text x="241.7" y="72.1">9</text>
<text x="243.5" y="72.1">10</text>
<text x="243.5" y="73.6">12</text>
<text x="243.5" y="75.1">14</text>
<text x="245.8" y="73.2">12</text>
<text x="245.8" y="74.7">14</text>
<text x="50.5" y="78.4">144</text>
<text x="50.5" y="82.9">105</text>
<text x="53.4" y="78.8">IO_L1P_HSWAPEN_0</text>
<text x="53.4" y="83.3">IO_L1P_1</text>
<text x="81.8" y="81.8">IO_L83N_VREF_3</text>
<text x="85.3" y="83.3">IO_L83P_3</text>
<text x="91.9" y="81.4">1</text>
<text x="91.9" y="82.9">2</text>
<text x="171.8" y="83.7">73</text>
<text x="196.1" y="78.6" transform="rotate(90 196.1 78.6)">1</text>
<text x="196.1" y="83.7" transform="rotate(90 196.1 83.7)">2</text>
<text x="50.5" y="84.4">104</text>
<text x="50.5" y="85.9">102</text>
<text x="50.5" y="87.4">101</text>
<text x="50.5" y="88.9">100</text>
<text x="53.4" y="84.8">IO_L1N_VREF_1</text>
<text x="53.4" y="86.3">IO_L32P_1</text>
<text x="53.4" y="87.8">IO_L32N_1</text>
<text x="53.4" y="89.3">IO_L33P_1</text>
<text x="85.3" y="84.8">IO_L52N_3</text>
<text x="85.3" y="87.8">IO_L51N_3</text>
<text x="85.3" y="86.3">IO_L52P_3</text>
<text x="85.3" y="89.3">IO_L51P_3</text>
<text x="91.9" y="84.4">5</text>
<text x="91.9" y="85.9">6</text>
<text x="91.9" y="87.4">7</text>
<text x="91.9" y="88.9">8</text>
<text x="151.3" y="84.4">109</text>
<text x="151.3" y="85.9">110</text>
<text x="151.3" y="87.4">107</text>
<text x="151.3" y="88.9">106</text>
<text x="154.3" y="84.8">TCK</text>
<text x="154.3" y="86.3">TDI</text>
<text x="154.3" y="87.8">TMS</text>
<text x="154.3" y="89.3">TDO</text>
<text x="164.3" y="87">CMPCS_B_2</text>
<text x="165.5" y="84">SUSPEND</text>
<text x="171.8" y="86.7">72</text>
<text x="171.8" y="89.6">71</text>
<text x="51.1" y="90.4">99</text>
<text x="51.1" y="91.9">98</text>
<text x="51.1" y="93.4">97</text>
<text x="51.1" y="94.9">95</text>
<text x="53.4" y="90.8">IO_L33N_1</text>
<text x="53.4" y="92.3">IO_L34P_1</text>
<text x="53.4" y="93.7">IO_L34N_1</text>
<text x="53.4" y="95.2">IO_L40P_GCLK11_1</text>
<text x="85.3" y="90.8">IO_L50N_3</text>
<text x="85.3" y="93.7">IO_L49N_3</text>
<text x="85.3" y="92.3">IO_L50P_3</text>
<text x="85.3" y="95.2">IO_L49P_3</text>
<text x="91.9" y="90.4">9</text>
<text x="91.9" y="91.9">10</text>
<text x="91.9" y="93.4">11</text>
<text x="91.9" y="94.9">12</text>
<text x="162.6" y="93">PROGRAM_B_2</text>
<text x="166.4" y="90">DONE_2</text>
<text x="171.8" y="92.6">37</text>
<text x="248.8" y="90.4">1</text>
<text x="248.8" y="93.4">2</text>
<text x="51.1" y="96.4">94</text>
<text x="51.1" y="97.9">93</text>
<text x="51.1" y="99.4">92</text>
<text x="51.1" y="100.8">88</text>
<text x="53.4" y="96.7">IO_L40N_GCLK10_1</text>
<text x="53.4" y="98.2">IO_L41P_GCLK9_IRDY1_1</text>
<text x="53.4" y="99.7">IO_L41N_GCLK8_1</text>
<text x="53.4" y="101.2">IO_L42P_GCLK7_1</text>
<text x="76.7" y="99.7">IO_L43N_GCLK22_IRDY2_3</text>
<text x="80.5" y="96.7">IO_L44N_GCLK20_3</text>
<text x="80.6" y="98.2">IO_L44P_GCLK21_3</text>
<text x="80.6" y="101.2">IO_L43P_GCLK23_3</text>
<text x="91.9" y="96.4">14</text>
<text x="91.9" y="97.9">15</text>
<text x="91.9" y="99.4">16</text>
<text x="91.9" y="100.8">17</text>
<text x="248.8" y="96.4">3</text>
<text x="51.1" y="102.3">87</text>
<text x="51.1" y="103.8">85</text>
<text x="51.1" y="105.3">84</text>
<text x="51.1" y="106.8">83</text>
<text x="53.4" y="102.7">IO_L42N_GCLK6_TRDY1_1</text>
<text x="53.4" y="104.2">IO_L43P_GCLK5_1</text>
<text x="53.4" y="105.7">IO_L43N_GCLK4_1</text>
<text x="53.4" y="107.2">IO_L45P_1</text>
<text x="76.4" y="104.2">IO_L42P_GCLK25_TRDY2_3</text>
<text x="80.5" y="102.7">IO_L42N_GCLK24_3</text>
<text x="80.5" y="105.7">IO_L41N_GCLK26_3</text>
<text x="80.6" y="107.2">IO_L41P_GCLK27_3</text>
<text x="91.9" y="102.3">21</text>
<text x="91.9" y="103.8">22</text>
<text x="91.9" y="105.3">23</text>
<text x="91.9" y="106.8">24</text>
<text x="51.1" y="108.3">82</text>
<text x="51.1" y="109.8">81</text>
<text x="51.1" y="111.3">80</text>
<text x="51.1" y="112.8">79</text>
<text x="53.4" y="108.7">IO_L45N_1</text>
<text x="53.4" y="110.2">IO_L46P_1</text>
<text x="53.4" y="111.7">IO_L46N_1</text>
<text x="53.4" y="113.2">IO_L47P_1</text>
<text x="85.3" y="108.7">IO_L37N_3</text>
<text x="85.3" y="111.7">IO_L36N_3</text>
<text x="85.3" y="110.2">IO_L37P_3</text>
<text x="85.3" y="113.2">IO_L36P_3</text>
<text x="91.9" y="108.3">26</text>
<text x="91.9" y="109.8">27</text>
<text x="91.9" y="111.3">29</text>
<text x="91.9" y="112.8">30</text>
<text x="223.7" y="110.2" transform="rotate(-90 223.7 110.2)">8</text>
<text x="224.1" y="113.6" transform="rotate(-90 224.1 113.6)">VCC</text>
<text x="51.1" y="114.3">78</text>
<text x="51.1" y="115.8">75</text>
<text x="51.1" y="117.3">74</text>
<text x="53.4" y="114.7">IO_L47N_1</text>
<text x="53.4" y="116.2">IO_L74P_AWAKE_1</text>
<text x="53.4" y="117.7">IO_L74N_DOUT_BUSY_1</text>
<text x="82.4" y="117.7">IO_L1N_VREF_3</text>
<text x="85.9" y="114.7">IO_L2N_3</text>
<text x="85.9" y="116.2">IO_L2P_3</text>
<text x="85.9" y="119.1">IO_L1P_3</text>
<text x="91.9" y="114.3">32</text>
<text x="91.9" y="115.8">33</text>
<text x="91.9" y="117.3">34</text>
<text x="91.9" y="118.8">35</text>
<text x="216.8" y="114.3">1</text>
<text x="216.8" y="115.8">7</text>
<text x="216.8" y="117.3">6</text>
<text x="216.8" y="118.8">5</text>
<text x="218.5" y="114.7">CS_N</text>
<text x="218.5" y="116.2">HOLD_N</text>
<text x="218.5" y="117.7">SCK</text>
<text x="218.5" y="119.1">SI</text>
<text x="227.4" y="116.2">SO</text>
<text x="230.1" y="115.8">2</text>
<text x="216.8" y="120.3">3</text>
<text x="218.5" y="120.6">WP_N</text>
<text x="223.7" y="125" transform="rotate(-90 223.7 125)">4</text>
<text x="224.1" y="123.3" transform="rotate(-90 224.1 123.3)">GND</text>
<text x="158.1" y="142.7">108</text>
<text x="161" y="143.1">GND</text>
<text x="172.2" y="143.1">VCCAUX</text>
<text x="177.8" y="142.7">129</text>
<text x="231.4" y="138.2">1</text>
<text x="236.4" y="138.2">2</text>
<text x="158.1" y="144.2">113</text>
<text x="158.1" y="147.2">130</text>
<text x="158.1" y="148.7">136</text>
<text x="158.7" y="145.7">13</text>
<text x="161" y="146">GND</text>
<text x="161" y="144.5">GND</text>
<text x="161" y="147.5">GND</text>
<text x="161" y="149">GND</text>
<text x="172.2" y="144.5">VCCAUX</text>
<text x="172.2" y="146">VCCAUX</text>
<text x="172.2" y="147.5">VCCAUX</text>
<text x="172.2" y="149">VCCAUX</text>
<text x="177.8" y="144.2">20</text>
<text x="177.8" y="145.7">36</text>
<text x="177.8" y="147.2">53</text>
<text x="177.8" y="148.7">90</text>
<text x="231.4" y="149.4">1</text>
<text x="236.4" y="149.4">2</text>
<text x="158.7" y="150.2">25</text>
<text x="158.7" y="153.1">49</text>
<text x="158.7" y="154.6">54</text>
<text x="159.3" y="151.6">3</text>
<text x="161" y="150.5">GND</text>
<text x="161" y="153.5">GND</text>
<text x="161" y="155">GND</text>
<text x="161" y="152">GND</text>
<text x="172.4" y="154.3">VCCO_0</text>
<text x="172.4" y="155.8">VCCO_0</text>
<text x="177.8" y="153.9">122</text>
<text x="177.8" y="155.4">125</text>
<text x="158.7" y="156.1">68</text>
<text x="158.7" y="157.6">77</text>
<text x="158.7" y="159.1">91</text>
<text x="158.7" y="160.6">96</text>
<text x="161" y="156.5">GND</text>
<text x="161" y="158">GND</text>
<text x="161" y="159.5">GND</text>
<text x="161" y="161">GND</text>
<text x="172.4" y="157.2">VCCO_0</text>
<text x="172.4" y="160.2">VCCO_1</text>
<text x="172.4" y="161.7">VCCO_1</text>
<text x="177.8" y="156.9">135</text>
<text x="177.8" y="159.9">103</text>
<text x="177.8" y="161.4">76</text>
<text x="158.1" y="167.3">128</text>
<text x="161" y="167.7">VCCINT</text>
<text x="172.4" y="163.2">VCCO_1</text>
<text x="172.4" y="166.2">VCCO_2</text>
<text x="172.4" y="167.7">VCCO_2</text>
<text x="177.8" y="162.9">86</text>
<text x="177.8" y="165.8">42</text>
<text x="177.8" y="167.3">63</text>
<text x="158.7" y="168.8">19</text>
<text x="158.7" y="170.3">28</text>
<text x="158.7" y="171.8">52</text>
<text x="158.7" y="173.3">89</text>
<text x="161" y="169.2">VCCINT</text>
<text x="161" y="170.7">VCCINT</text>
<text x="161" y="172.2">VCCINT</text>
<text x="161" y="173.7">VCCINT</text>
<text x="172.4" y="170.7">VCCO_3</text>
<text x="172.4" y="172.2">VCCO_3</text>
<text x="172.4" y="173.7">VCCO_3</text>
<text x="177.8" y="170.3">18</text>
<text x="177.8" y="171.8">31</text>
<text x="177.8" y="173.3">4</text>
<text x="210.7" y="184.9">TITLE</text>
<text x="210.7" y="187.1">FILE:</text>
<text x="210.7" y="189.4">PAGE</text>
<text x="223.4" y="189.4">OF</text>
<text x="237.6" y="187.1">REVISION:</text>
<text x="237.6" y="189.4">DRAWN BY:</text>
</g>
</svg>
